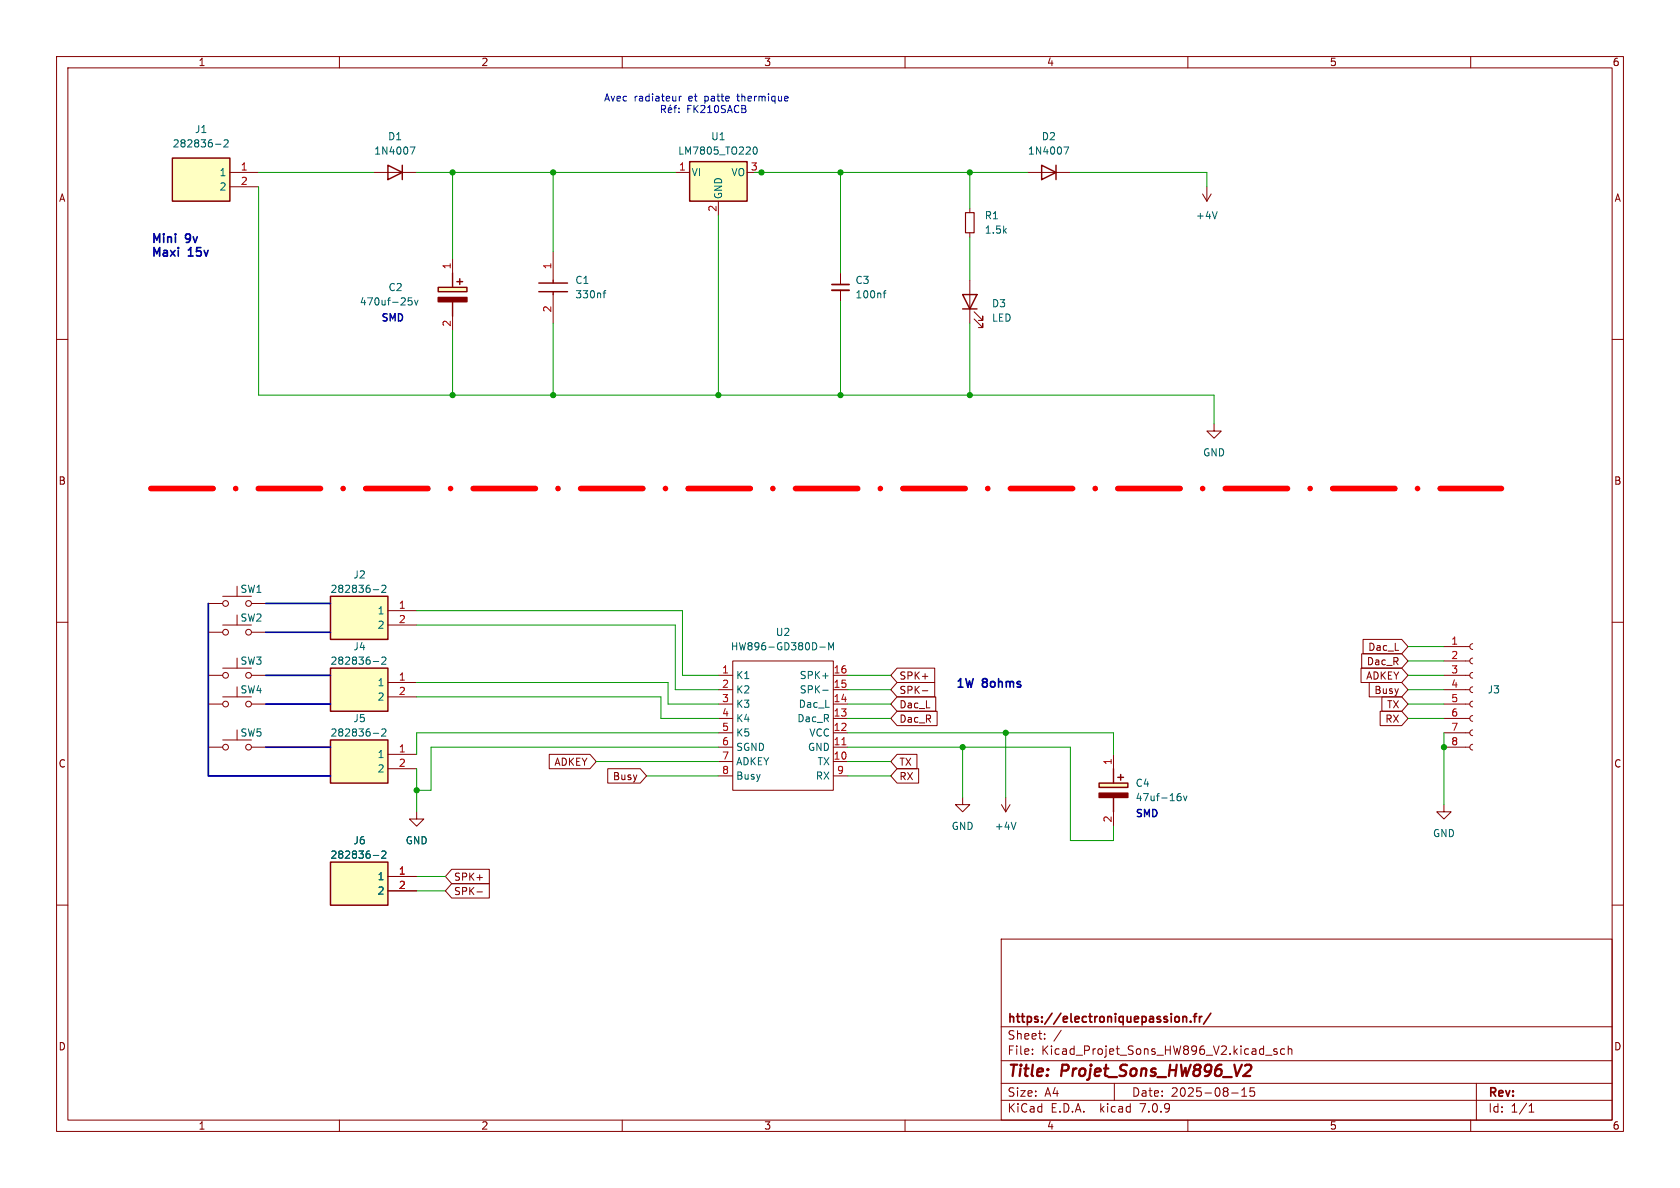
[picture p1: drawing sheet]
<svg xmlns="http://www.w3.org/2000/svg" width="297mm" height="210mm" viewBox="0 0 297 210" stroke-linecap="round" stroke-linejoin="round" font-family="sans-serif">
<g fill="none" stroke="#840000" stroke-width=".18">
<path d="M10 10h277v190h-277zM12 12h273v186h-273zM60 10v2M110 10v2M160 10v2M210 10v2M260 10v2M40.6 30.5h5.1M40.6 33h5.1M66 30.5h7.7M119.4 30.5h2.5M127 35.6v2.5"/>
<path d="M132.1 30.5h2.5M171.4 36.8v.8M181.6 30.5h7.6M212.6 34.3l.8 1.3M213.4 33v2.6M214.1 34.3l-.7 1.3M10 60h2M80 45.7v2.6M80 55.9v2.5M97.8 44.5v5M97.8 52.1v5.1M148.6 48.3v2"/>
<path d="M148.6 51.3v2M171.4 41.1v.8M171.4 49.5v7.7M172.2 56.4l1.5 1.5v-.7v.7h-.7M172.2 55.1l1.5 1.5v-.7v.7h-.7M285 60h2M214.6 74.9v1.3h1.3l-1.3 1.3-1.2-1.3h1.2M10 110h2M36.8 119.4h2.6M36.8 111.8h2.6M36.8 106.7h2.6M39.4 118.1h5"/>
<path d="M39.4 110.5h5M39.4 105.4h5M44.4 119.4h2.6M44.4 111.8h2.6M44.4 106.7h2.6M68.6 110.5h5.1M68.6 108h5.1M127 119.4h2.5M129.5 116.8h17.8v22.9h-17.8zM147.3 119.4h2.6M158.6 118.1h6.6v2.6h-6.6l-1.1-1.3zM240.6 118.1h7.2l1.1 1.3-1.1 1.3h-7.2z"/>
<path d="M240.7 115.6h7.1l1.1 1.2-1.1 1.3h-7.1zM241 113h6.8l1.1 1.3-1.1 1.3h-6.8zM255.3 119.4h4.5M255.3 116.8h4.5M255.3 114.3h4.5M260.3 118.9l-.3 .1-.2 .4 .2 .3 .3 .2M260.3 116.3l-.3 .2-.2 .3 .2 .4 .3 .1M260.3 113.8l-.3 .2-.2 .3 .2 .4 .3 .1M285 110h2M36.8 132.1h2.6M36.8 124.5h2.6M39.4 130.8h5"/>
<path d="M39.4 123.2h5M44.4 132.1h2.6M44.4 124.5h2.6M68.6 123.2h5.1M68.6 133.4h5.1M68.6 135.9h5.1M68.6 120.7h5.1M97.1 133.3h7.2l1.1 1.3-1.1 1.3h-7.2zM107.4 135.9h5.8l1.1 1.3-1.1 1.2h-5.8zM127 132.1h2.5M127 124.5h2.5M127 134.6h2.5"/>
<path d="M127 129.5h2.5M127 127h2.5M127 121.9h2.5M127 137.2h2.5M147.3 132.1h2.6M147.3 124.5h2.6M147.3 134.6h2.6M147.3 129.5h2.6M147.3 127h2.6M147.3 121.9h2.6M147.3 137.2h2.6M158.6 135.9h3.8v2.5h-3.8l-1.1-1.2z"/>
<path d="M158.6 125.7h7.1v2.6h-7.1l-1.1-1.3zM158.6 133.3h3.5v2.6h-3.5l-1.1-1.3zM158.6 123.2h6.8v2.5h-6.8l-1.1-1.2zM158.6 120.6h6.6v2.6h-6.6l-1.1-1.3zM163.1 122.1h.9M196.8 133.4v2.5M242.1 120.6h5.7l1.1 1.3-1.1 1.3h-5.7zM244 125.7h3.8l1.1 1.3-1.1 1.3h-3.8zM244.3 123.2h3.5l1.1 1.3-1.1 1.2h-3.5zM255.3 132.1h4.5M255.3 124.5h4.5M255.3 129.5h4.5"/>
<path d="M255.3 127h4.5M255.3 121.9h4.5M260.3 131.6l-.3 .1-.2 .4 .2 .3 .3 .2M260.3 129l-.3 .2-.2 .3 .2 .4 .3 .1M260.3 126.5l-.3 .2-.2 .3 .2 .4 .3 .1M260.3 124l-.3 .1-.2 .3 .2 .4 .3 .2M260.3 121.4l-.3 .2-.2 .3 .2 .4 .3 .1M10 160h2M68.6 154.9h5.1M68.6 157.5h5.1M73.7 143.5v1.3h1.2l-1.2 1.3-1.3-1.3h1.3M79.9 156.2h6.6v2.6h-6.6l-1.2-1.3z"/>
<path d="M79.9 153.7h6.6v2.5h-6.6l-1.2-1.3zM84.3 157.7h1M170.2 141v1.2h1.2l-1.2 1.3-1.3-1.3h1.3M177 142.2l.8 1.3M177.8 141v2.5M178.6 142.2l-.8 1.3M196.8 143.5v2.6M255.3 142.2v1.3h1.2l-1.2 1.3-1.3-1.3h1.3M285 160h2M177 166h108v32h-108zM60 198v2M110 198v2"/>
<path d="M160 198v2M177 194.5h108M177 191.5h108M177 187.5h108M177 181.5h108M182.5 186.3v.1M182.5 185.5v.1M184.7 183.6v.1M184.7 182.8v.1M187.6 182.1l-1.3 2M197 191.5v3M210 198v2"/>
<path d="M217.7 193.2h1.2M219.5 193.8h.9M219.5 192.7l.5-.4v1.5M221.7 192.3h-.7v.7l.2-.1h.5l.1 .3-.1 .5-.2 .1-.5-.1M223.7 186.5h1.2M225.7 185.5l-.3-.1-.2 .2v.2l.5 .2v.3h-.5M227.1 185.5l-.4-.1-.3 .3v.4l.1 .2h.6M227.7 185.5l.3-.1 .3 .1 .1 .9M227.7 184.9v1.5M260 198v2M261 191.5v6.5M270.3 196.6h.9"/>
<path d="M270.3 195.5l.4-.4v1.5"/>
<circle cx="39.9" cy="119.4" r=".51"/>
<circle cx="39.9" cy="111.8" r=".51"/>
<circle cx="39.9" cy="106.7" r=".51"/>
<circle cx="43.9" cy="119.4" r=".51"/>
<circle cx="43.9" cy="111.8" r=".51"/>
<circle cx="43.9" cy="106.7" r=".51"/>
<circle cx="39.9" cy="124.5" r=".51"/>
<circle cx="39.9" cy="132.1" r=".51"/>
<circle cx="43.9" cy="124.5" r=".51"/>
<circle cx="43.9" cy="132.1" r=".51"/>
</g>
<path d="M220.4 188.2h.5a.45 .45 0 0 1 .3 .6l-.1 .3-1.3 1.1h1.2" fill="none" stroke="#840000" stroke-width=".4"/>
<path d="M147.1 50.3h3M209.1 179.7v1M209.1 179.8l.2-.1 .4 .1 .1 .9M211 179.7h.6M211.6 179.2l-.4 .2v1.3M212.1 179.7v1M212.5 179.7l-.3 .1-.1 .2M214.1 179.1l-1.3 1.9M210.5 180.5v.2" fill="none" stroke="#840000" stroke-width=".3"/>
<g fill="#ffffc2" stroke="#ffffc2" stroke-width=".18">
<path d="M30.5 27.9h10.1v7.7h-10.1z"/>
<path d="M58.4 152.4h10.2v7.6h-10.2z"/>
<path d="M194.3 138.4h5.1v.8h-5.1z"/>
<path d="M58.4 130.8h10.2v7.6h-10.2z"/>
<path d="M58.4 118.1h10.2v7.6h-10.2z"/>
<path d="M77.5 50.8h5v.8h-5z"/>
<path d="M121.9 28.6h10.2v7h-10.2z"/>
<path d="M58.4 105.4h10.2v7.6h-10.2z"/>
</g>
<g fill="none" stroke="#840000" stroke-width=".25">
<path d="M30.5 27.9h10.1v7.7h-10.1zM68.6 29.2l2.5 1.3-2.5 1.3zM71.1 29.2v2.6M121.9 28.6h10.2v7h-10.2zM184.1 29.2l2.6 1.3-2.6 1.3zM186.7 29.2v2.6M77.5 50.8h5v.8h-5zM80 48.3v2.5M80 53.3v2.6M80.8 49.8h1M81.3 49.3v1M95.2 50h5.1"/>
<path d="M95.2 51.6h5.1M97.8 49.5v.5M97.8 51.6v.5M170.2 52.1h2.5l-1.3 2.5zM170.2 54.6h2.5M58.4 118.1h10.2v7.6h-10.2zM58.4 105.4h10.2v7.6h-10.2zM58.4 130.8h10.2v7.6h-10.2zM194.3 138.4h5.1v.8h-5.1zM196.8 135.9v2.5M197.6 137.4h1M198.1 136.9v1"/>
<path d="M58.4 152.4h10.2v7.6h-10.2zM196.8 141v2.5"/>
</g>
<g fill="none" stroke="#006464" stroke-width=".18">
<path d="M38.1 25.5h1M39.6 24.8l.5-.1 .2 .4-.7 .9h.7M72.5 26h.9l-.6 1.2M133.3 26.1l.1-.1a.68 .68 0 0 1 .5 .6 .68 .68 0 0 1-.5 .6l-.1-.1-.2-.3zM188.1 26h.8l-.5 1.2M215.2 37.4l-.4 1.3M72.8 52.6h-.6l-.1 .7 .2-.2 .4 .1 .2 .2-.1 .4-.2 .1-.5-.1M73.3 53.1l.3 .8 .3-.8M106.6 51.8h.5M107.1 51.4l-.3 .2v1M156.1 51.8h.5M156.6 51.4l-.3 .2v1.1"/>
<path d="M66 116.9h1M66 104.2h1M67.5 103.6l.5-.2 .2 .4-.8 .9h.8M67.5 116.3l.5-.2 .2 .4-.8 .9h.8M144.9 114.4h1M146.5 114.9v-1.3l.4 .9 .5-.9v1.3M66 129.6h1M67.5 129l.5-.2 .2 .4-.8 .9h.8M145.4 122h1M66 151.2h1M67.5 150.6l.5-.2 .2 .4-.8 .9h.8M179.6 145.4l-.4 1.2"/>
<path d="M208.1 140.9l.5-.1 .2 .2-.1 .5h-.4l-.2-.1M208.7 140.3h-.4l-.2 .3M209.2 140.7l.3 .8 .3-.8"/>
</g>
<path d="M170.7 37.6h1.5v3.5h-1.5z" fill="none" stroke="#840000" stroke-width=".2"/>
<g fill="#840000" stroke="#840000" stroke-width=".25">
<path d="M194.3 140.2h5.1v.8h-5.1z"/>
<path d="M77.5 52.6h5v.7h-5z"/>
</g>
<path d="M148.8 131.7h.8" fill="none" stroke="#a90000" stroke-width=".18"/>
<path d="M147.1 51.3h3" fill="none" stroke="#840000" stroke-width=".33"/>
<g fill="none" stroke="#0000c2" stroke-width=".18">
<path d="M116.9 18.6v1.3M117.2 19.3l.5 .6M117.4 18.6l.3 .3-.1 .3-.7 .1M118.1 19.5l.7-.1-.1-.3h-.4l-.2 .1 .1 .6h.5M118.6 18.6l-.2 .2M119.1 19.1h.5M119.5 18.6l-.2 .2v1.1M120 19.8v.1M120 19.1v.1M120.1 17v.9M120.4 17l-.3 .3M139.1 17l.2 .3-.6 .1"/>
<path d="M139.3 17.8l-.2 .1"/>
</g>
<path d="M26.7 86.4h238.7" fill="none" stroke="#f00" stroke-width="1" stroke-dasharray="11 4 0 4"/>
<path d="M36.8 106.7v30.5h21.6M47 106.7h11.4M47 119.4h11.4M47 111.8h11.4M47 132.1h11.4M47 124.5h11.4" fill="none" stroke="#000084" stroke-width=".3"/>
<g fill="none" stroke="#009600" stroke-width=".18">
<path d="M45.7 30.5h20.3M45.7 33v36.9h168.9v5M73.7 30.5h45.7M80 30.5v15.2M97.8 30.5v14M127 38.1v31.8M133.3 30.5h48.3M148.6 30.5v17.8M171.4 30.5v6.3M189.2 30.5h24.2v2.5M80 58.4v11.5M97.8 57.2v12.7"/>
<path d="M148.6 53.3v16.6M171.4 41.9v7.6M171.4 57.2v12.7M73.7 108h46.9v11.4h6.4M73.7 110.5h45.7v11.4h7.6M149.9 119.4h7.6M248.9 114.3h6.4M248.9 119.4h6.4M248.9 116.8h6.4M73.7 123.2h43.1v3.8h10.2M73.7 135.9v7.6M73.7 120.7h44.4v3.8h8.9"/>
<path d="M105.4 134.6h21.6M114.3 137.2h12.7M127 129.5h-53.3v3.9M127 132.1h-50.8v7.6h-2.5M149.9 127h7.6M149.9 137.2h7.6M149.9 129.5h46.9v3.9M149.9 132.1h39.3v16.5h7.6v-2.5M149.9 134.6h7.6M149.9 121.9h7.6M149.9 124.5h7.6M170.2 132.1v8.9"/>
<path d="M177.8 129.5v11.5M248.9 127h6.4M248.9 121.9h6.4M248.9 124.5h6.4M255.3 129.5v12.7M73.7 157.5h5M73.7 154.9h5"/>
</g>
<g fill="#009600" stroke="#009600" stroke-width=".18">
<circle cx="170.2" cy="132.1" r=".46"/>
<circle cx="80" cy="69.9" r=".46"/>
<circle cx="73.7" cy="139.7" r=".46"/>
<circle cx="171.4" cy="69.9" r=".46"/>
<circle cx="171.4" cy="30.5" r=".46"/>
<circle cx="148.6" cy="69.9" r=".46"/>
<circle cx="148.6" cy="30.5" r=".46"/>
<circle cx="127" cy="69.9" r=".46"/>
<circle cx="97.8" cy="69.9" r=".46"/>
<circle cx="134.6" cy="30.5" r=".46"/>
<circle cx="80" cy="30.5" r=".46"/>
<circle cx="97.8" cy="30.5" r=".46"/>
<circle cx="255.3" cy="132.1" r=".46"/>
<circle cx="177.8" cy="129.5" r=".46"/>
</g>
<g font-size="2.8" fill="#840000">
<text x="178" y="190.9">Title:</text>
<text x="187.7" y="190.9">Projet_Sons_HW896_V2</text>
</g>
<g font-size="2.1" fill="#0000c2">
<text x="26.7" y="43.1">Mini</text>
<text x="26.7" y="45.5">Maxi</text>
<text x="32.9" y="43.1">9v</text>
<text x="33.4" y="45.5">15v</text>
<text x="168.9" y="121.7">1W</text>
<text x="173.8" y="121.7">8ohms</text>
</g>
<g font-size="2.1" fill="#840000">
<text x="178" y="184">Sheet:</text>
<text x="178" y="181.2">https://electroniquepassion.fr/</text>
<text x="178" y="186.7">File:</text>
<text x="184.1" y="186.7">Kicad_Projet_Sons_HW896_V2.kicad_sch</text>
<text x="178" y="196.9">KiCad</text>
<text x="178" y="194.1">Size:</text>
<text x="184.7" y="194.1">A4</text>
<text x="185.7" y="196.9">E.D.A.</text>
<text x="194.6" y="196.9">kicad</text>
<text x="200" y="194.1">Date:</text>
<text x="201.8" y="196.9">7.0.9</text>
<text x="207" y="194.1">2025-08-15</text>
<text x="263" y="194.3">Rev:</text>
<text x="263" y="196.9">Id:</text>
<text x="267.1" y="196.9">1/1</text>
</g>
<g font-size="1.8" fill="#840000">
<text x="35" y="11.9">1</text>
<text x="85" y="11.9">2</text>
<text x="135" y="11.9">3</text>
<text x="185" y="11.9">4</text>
<text x="235" y="11.9">5</text>
<text x="285" y="11.9">6</text>
<text x="10.3" y="35.9">A</text>
<text x="285.3" y="35.9">A</text>
<text x="10.3" y="85.9">B</text>
<text x="285.3" y="85.9">B</text>
<text x="241.5" y="117.8">Dac_R</text>
<text x="241.8" y="115.3">Dac_L</text>
<text x="158.9" y="120.3">SPK+</text>
<text x="158.9" y="125.4">Dac_L</text>
<text x="158.9" y="122.9">SPK-</text>
<text x="241.4" y="120.3">ADKEY</text>
<text x="242.9" y="122.9">Busy</text>
<text x="245.1" y="125.4">TX</text>
<text x="158.9" y="128">Dac_R</text>
<text x="244.8" y="128">RX</text>
<text x="10.3" y="135.9">C</text>
<text x="97.9" y="135.6">ADKEY</text>
<text x="158.9" y="135.6">TX</text>
<text x="285.3" y="135.9">C</text>
<text x="108.3" y="138.1">Busy</text>
<text x="158.9" y="138.1">RX</text>
<text x="80.2" y="155.9">SPK+</text>
<text x="80.2" y="158.4">SPK-</text>
<text x="10.3" y="185.9">D</text>
<text x="285.3" y="185.9">D</text>
<text x="35" y="199.9">1</text>
<text x="85" y="199.9">2</text>
<text x="135" y="199.9">3</text>
<text x="185" y="199.9">4</text>
<text x="235" y="199.9">5</text>
<text x="285" y="199.9">6</text>
</g>
<g font-size="1.8" fill="#006464">
<text x="34.4" y="23.7">J1</text>
<text x="30.4" y="26.3">282836-2</text>
<text x="66.1" y="27.5">1N4007</text>
<text x="68.5" y="25">D1</text>
<text x="119.8" y="27.5">LM7805_TO220</text>
<text x="125.6" y="25">U1</text>
<text x="181.6" y="27.5">1N4007</text>
<text x="184.1" y="25">D2</text>
<text x="38.7" y="31.3">1</text>
<text x="38.7" y="33.9">2</text>
<text x="122.2" y="31.3">VI</text>
<text x="127.9" y="35.3" transform="rotate(-90 127.9 35.3)">GND</text>
<text x="129.2" y="31.3">VO</text>
<text x="174" y="39">R1</text>
<text x="174" y="41.5">1.5k</text>
<text x="211.3" y="39">+4V</text>
<text x="68.6" y="51.7">C2</text>
<text x="101.6" y="50.4">C1</text>
<text x="101.6" y="52.9">330nf</text>
<text x="151.1" y="50.4">C3</text>
<text x="151.1" y="52.9">100nf</text>
<text x="63.5" y="54.2">470uf-25v</text>
<text x="175.3" y="54.5">D3</text>
<text x="175.3" y="57.1">LED</text>
<text x="212.6" y="80.9">GND</text>
<text x="42.4" y="105">SW1</text>
<text x="58.3" y="105">282836-2</text>
<text x="62.4" y="102.5">J2</text>
<text x="42.4" y="110.1">SW2</text>
<text x="66.7" y="108.8">1</text>
<text x="66.7" y="111.4">2</text>
<text x="137.1" y="112.6">U2</text>
<text x="42.4" y="117.7">SW3</text>
<text x="58.3" y="117.7">282836-2</text>
<text x="62.4" y="115.2">J4</text>
<text x="129.1" y="115.2">HW896-GD380D-M</text>
<text x="42.4" y="122.8">SW4</text>
<text x="66.7" y="121.5">1</text>
<text x="66.7" y="124.1">2</text>
<text x="130" y="120.2">K1</text>
<text x="130" y="122.8">K2</text>
<text x="130" y="125.3">K3</text>
<text x="141.1" y="125.3">Dac_L</text>
<text x="141.3" y="122.8">SPK-</text>
<text x="141.3" y="120.2">SPK+</text>
<text x="262.9" y="122.8">J3</text>
<text x="42.4" y="130.4">SW5</text>
<text x="58.3" y="130.4">282836-2</text>
<text x="62.4" y="127.9">J5</text>
<text x="130" y="127.9">K4</text>
<text x="130" y="130.4">K5</text>
<text x="140.9" y="127.9">Dac_R</text>
<text x="143" y="130.4">VCC</text>
<text x="66.7" y="134.2">1</text>
<text x="66.7" y="136.8">2</text>
<text x="130" y="132.9">SGND</text>
<text x="130" y="135.5">ADKEY</text>
<text x="142.7" y="132.9">GND</text>
<text x="144.4" y="135.5">TX</text>
<text x="130" y="138">Busy</text>
<text x="144.1" y="138">RX</text>
<text x="200.7" y="139.3">C4</text>
<text x="200.7" y="141.8">47uf-16v</text>
<text x="62.4" y="149.5">J6</text>
<text x="71.6" y="149.5">GND</text>
<text x="168.1" y="146.9">GND</text>
<text x="175.8" y="146.9">+4V</text>
<text x="253.2" y="148.2">GND</text>
<text x="58.3" y="152">282836-2</text>
<text x="66.7" y="155.8">1</text>
<text x="66.7" y="158.3">2</text>
</g>
<g font-size="1.8" fill="#0000c2">
<text x="106.7" y="18">Avec</text>
<text x="112.1" y="18">radiateur</text>
<text x="121.4" y="20.1">FK210SACB</text>
<text x="121.8" y="18">et</text>
<text x="124.8" y="18">patte</text>
<text x="130.8" y="18">thermique</text>
<text x="67.3" y="56.9">SMD</text>
<text x="200.7" y="144.5">SMD</text>
</g>
<g font-size="1.8" fill="#a90000">
<text x="42.5" y="30.2">1</text>
<text x="42.5" y="32.8">2</text>
<text x="119.9" y="30.2">1</text>
<text x="132.6" y="30.2">3</text>
<text x="126.7" y="37.5" transform="rotate(-90 126.7 37.5)">2</text>
<text x="79.8" y="47.7" transform="rotate(-90 79.8 47.7)">1</text>
<text x="97.5" y="47.7" transform="rotate(-90 97.5 47.7)">1</text>
<text x="79.8" y="57.9" transform="rotate(-90 79.8 57.9)">2</text>
<text x="97.5" y="55.3" transform="rotate(-90 97.5 55.3)">2</text>
<text x="70.4" y="107.7">1</text>
<text x="70.4" y="110.2">2</text>
<text x="127.6" y="119.1">1</text>
<text x="147.3" y="119.1">16</text>
<text x="256.5" y="114">1</text>
<text x="256.5" y="116.6">2</text>
<text x="256.5" y="119.1">3</text>
<text x="70.4" y="120.4">1</text>
<text x="70.4" y="122.9">2</text>
<text x="127.6" y="121.7">2</text>
<text x="127.6" y="124.2">3</text>
<text x="147.3" y="124.2">14</text>
<text x="147.3" y="121.7">15</text>
<text x="256.5" y="121.7">4</text>
<text x="256.5" y="124.2">5</text>
<text x="127.6" y="126.7">4</text>
<text x="127.6" y="129.3">5</text>
<text x="127.6" y="131.8">6</text>
<text x="147.3" y="131.8">11</text>
<text x="147.3" y="129.3">12</text>
<text x="147.3" y="126.7">13</text>
<text x="256.5" y="126.7">6</text>
<text x="256.5" y="129.3">7</text>
<text x="256.5" y="131.8">8</text>
<text x="70.4" y="133.1">1</text>
<text x="70.4" y="135.6">2</text>
<text x="127.6" y="134.4">7</text>
<text x="127.6" y="136.9">8</text>
<text x="147.3" y="134.4">10</text>
<text x="147.9" y="136.9">9</text>
<text x="196.6" y="135.3" transform="rotate(-90 196.6 135.3)">1</text>
<text x="196.6" y="145.5" transform="rotate(-90 196.6 145.5)">2</text>
<text x="70.4" y="154.7">1</text>
<text x="70.4" y="157.2">2</text>
</g>
</svg>
